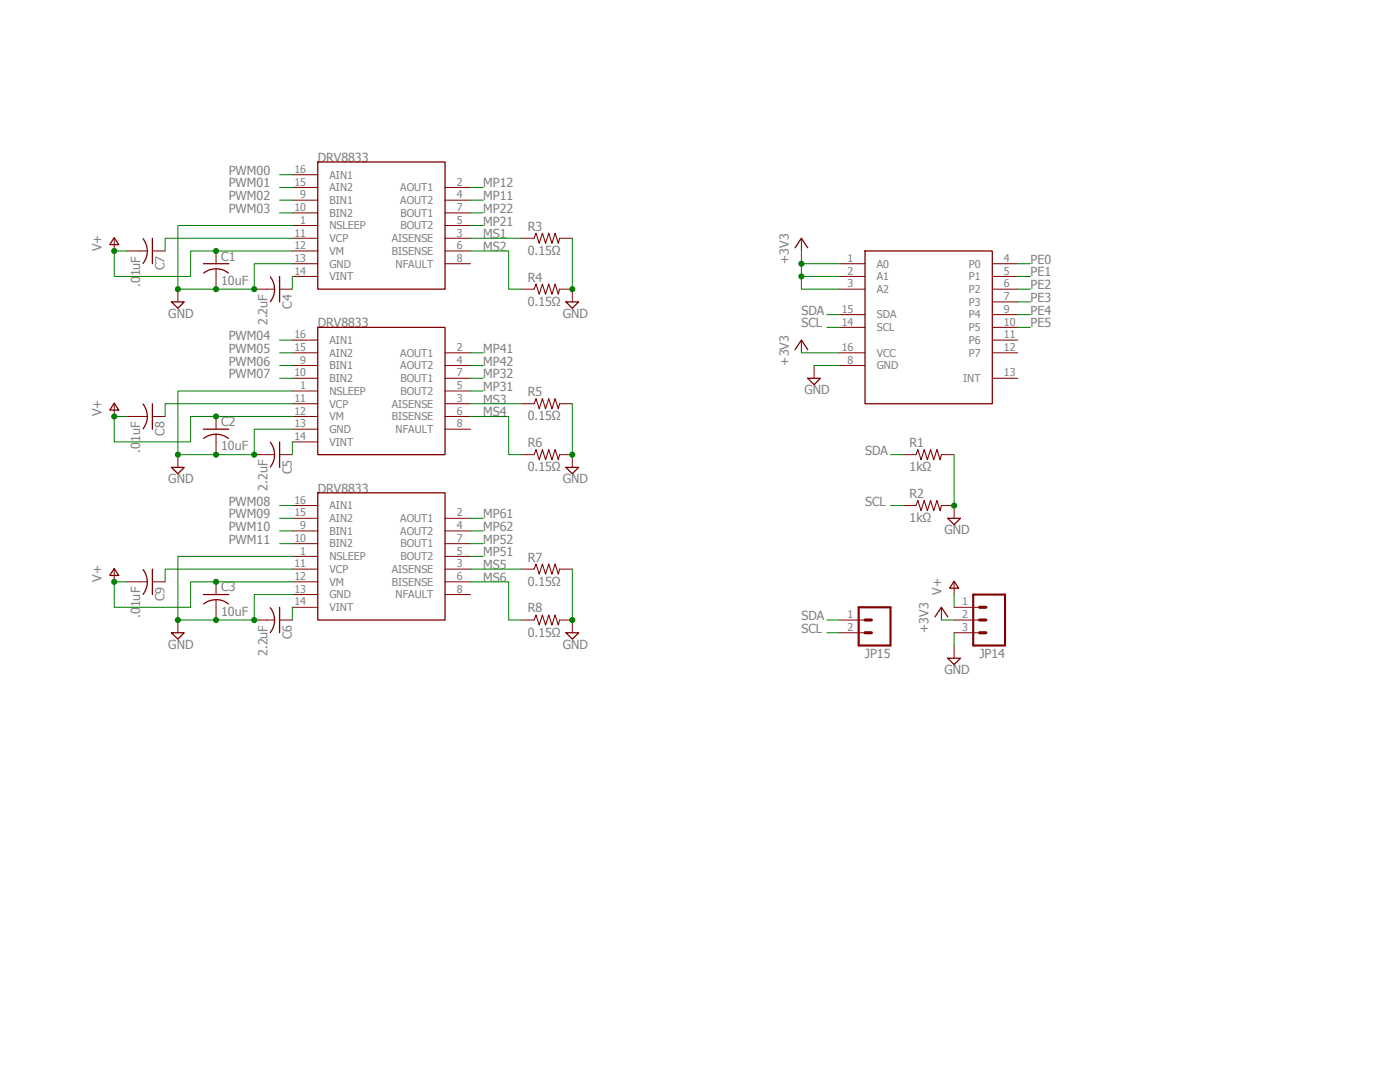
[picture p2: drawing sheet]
<svg xmlns="http://www.w3.org/2000/svg" width="279mm" height="216mm" viewBox="0 0 279 216" stroke-linecap="round" stroke-linejoin="round" font-family="sans-serif">
<g fill="none" stroke="#800000" stroke-width=".2">
<path d="M58.3 37.4h5.1M58.3 39.9h5.1M58.3 34.9h5.1M88.8 37.4h5.1M88.8 39.9h5.1M22.8 47.5v2.6M25.3 50.1h4.1M30.4 50.1h2.6M35.5 57.7v2.5M43.1 50.1v2.5M43.1 53.6v4.1M50.7 57.7h4.1"/>
<path d="M55.8 57.7h2.5M58.3 45h5.1M58.3 47.5h5.1M58.3 50.1h5.1M58.3 42.5h5.1M58.3 52.6h5.1M58.3 55.2h5.1M88.8 45h5.1M88.8 47.5h5.1M88.8 50.1h5.1M88.8 42.5h5.1M88.8 52.6h5.1"/>
<path d="M104.1 47.5h2.5M104.1 57.7h2.5M111.7 47.5h2.5M111.7 57.7h2.5v2.5M159.9 47.5v2.6M167.6 52.6h5M167.6 55.2h5M167.6 57.7h5M198 52.6h5.1M198 55.2h5.1M198 57.7h5.1M58.3 78h5.1"/>
<path d="M58.3 70.4h5.1M58.3 72.9h5.1M58.3 75.5h5.1M58.3 67.9h5.1M88.8 78h5.1M88.8 70.4h5.1M88.8 72.9h5.1M88.8 75.5h5.1M159.9 67.9v2.5M162.5 72.9v2.6M167.6 70.4h5M167.6 72.9h5"/>
<path d="M167.6 62.8h5M167.6 65.3h5M198 70.4h5.1M198 75.5h5.1M198 67.9h5.1M198 62.8h5.1M198 65.3h5.1M198 60.2h5.1M22.8 80.6v2.5M25.3 83.1h4.1M30.4 83.1h2.6M35.5 90.7v2.6"/>
<path d="M43.1 83.1v2.5M43.1 86.7v4M50.7 90.7h4.1M55.8 90.7h2.5M58.3 80.6h5.1M58.3 83.1h5.1M58.3 85.6h5.1M58.3 88.2h5.1M88.8 80.6h5.1M88.8 83.1h5.1M88.8 85.6h5.1M104.1 80.6h2.5"/>
<path d="M104.1 90.7h2.5M111.7 80.6h2.5M111.7 90.7h2.5v2.6M180.3 90.7h2.5M187.9 90.7h2.5M22.8 113.6v2.5M25.3 116.1h4.1M30.4 116.1h2.6M43.1 116.1v2.5M43.1 119.7v4M58.3 111h5.1M58.3 103.4h5.1"/>
<path d="M58.3 113.6h5.1M58.3 105.9h5.1M58.3 116.1h5.1M58.3 108.5h5.1M58.3 118.6h5.1M58.3 100.9h5.1M88.8 111h5.1M88.8 103.4h5.1M88.8 113.6h5.1M88.8 105.9h5.1M88.8 116.1h5.1M88.8 108.5h5.1"/>
<path d="M88.8 118.6h5.1M104.1 113.6h2.5M111.7 113.6h2.5M180.3 100.9h2.5M187.9 100.9h2.5v2.5M190.4 116.1v2.5M35.5 123.7v2.6M50.7 123.7h4.1M55.8 123.7h2.5M58.3 121.2h5.1M104.1 123.7h2.5M111.7 123.7h2.5v2.6"/>
<path d="M167.6 123.7h5M167.6 126.3h5M187.9 121.2v2.5M190.4 121.2h5.1M190.4 123.7h5.1M190.4 126.3h5.1M190.4 128.8v2.5"/>
</g>
<g fill="none" stroke="#800000" stroke-width=".25">
<path d="M63.4 32.3h25.4v25.4h-25.4zM22.8 47.4l.9 1.4h-1.8zM28.6 47.6a4 4 0 0 1 0 5M30.4 47.5v5.1M40.6 52.6h5.1M40.6 54.5a4 4 0 0 1 5 0M54 55.2a4 4 0 0 1 0 5M55.8 55.2v5M158.7 49.4l1.2-1.9 1.3 1.9M172.6 50.1h25.4v30.5h-25.4zM34.2 60.2h2.6l-1.3 1.3zM63.4 65.3h25.4v25.4h-25.4z"/>
<path d="M112.9 60.2h2.6l-1.3 1.3zM158.7 69.8l1.2-1.9 1.3 1.9M161.2 75.5h2.5l-1.2 1.3zM22.8 80.4l.9 1.4h-1.8zM28.6 80.6a4 4 0 0 1 0 5M30.4 80.6v5M34.2 93.3h2.6l-1.3 1.2zM40.6 85.6h5.1M43.1 86.6l1.6 .4 .9 .5M43.1 86.7l-1.5 .3-1 .5M54 88.2a4 4 0 0 1 0 5M55.8 88.2v5.1"/>
<path d="M63.4 98.3h25.4v25.4h-25.4zM112.9 93.3h2.6l-1.3 1.2zM22.8 113.4l.9 1.4h-1.8zM28.6 113.6a4 4 0 0 1 0 5M30.4 113.6v5M40.6 118.6h5.1M189.1 103.4h2.6l-1.3 1.3zM190.4 116l.9 1.4h-1.8zM34.2 126.3h2.6l-1.3 1.2zM40.6 120.5a4 4 0 0 1 5 0M54 121.3a4 4 0 0 1 0 4.9M55.8 121.2v5.1"/>
<path d="M112.9 126.3h2.6l-1.3 1.2zM186.6 123.1l1.3-1.9 1.2 1.9M189.1 131.3h2.6l-1.3 1.3z"/>
</g>
<path d="M106.6 47.5l.4-1 .6 2.1 .6-2.1 .7 2.1 .6-2.1 .7 2.1 .6-2.1 .6 2.1 .3-1.1M106.6 57.7l.4-1 .6 2 .6-2 .7 2 .6-2 .7 2 .6-2 .6 2 .3-1M106.6 80.6l.4-1.1 .6 2.1 .6-2.1 .7 2.1 .6-2.1 .7 2.1 .6-2.1 .6 2.1 .3-1M106.6 90.7l.4-1 .6 2 .6-2 .7 2 .6-2 .7 2 .6-2 .6 2 .3-1M182.8 90.7l.4-1 .6 2 .6-2 .7 2 .6-2 .7 2 .6-2 .6 2 .3-1M106.6 113.6l.4-1.1 .6 2.1 .6-2.1 .7 2.1 .6-2.1 .7 2.1 .6-2.1 .6 2.1 .3-1M182.8 100.9l.4-1 .6 2 .6-2 .7 2 .6-2 .7 2 .6-2 .6 2 .3-1M106.6 123.7l.4-1 .6 2 .6-2 .7 2 .6-2 .7 2 .6-2 .6 2 .3-1" fill="none" stroke="#800000" stroke-width=".21"/>
<path d="M194.2 118.6h6.4v10.2h-6.4zM171.4 121.2h6.3v7.6h-6.3z" fill="none" stroke="#800000" stroke-width=".42"/>
<path d="M172.6 126.3h1.3M172.6 123.7h1.3M195.5 126.3h1.3M195.5 123.7h1.3M195.5 121.2h1.3" fill="none" stroke="#800000" stroke-width=".61"/>
<path d="M58.3 52.6h-7.6v5.1h-7.6" fill="none" stroke="#008000" stroke-width=".2"/>
<circle cx="50.7" cy="57.7" r=".51" fill="#008000"/>
<g fill="none" stroke="#008000" stroke-width=".2">
<path d="M58.3 45h-22.8v12.7h7.6"/>
<circle cx="50.7" cy="57.7" r=".51"/>
</g>
<circle cx="35.5" cy="57.7" r=".51" fill="#008000"/>
<circle cx="35.5" cy="57.7" r=".51" fill="none" stroke="#008000" stroke-width=".2"/>
<circle cx="43.1" cy="57.7" r=".51" fill="#008000"/>
<g fill="none" stroke="#008000" stroke-width=".2">
<path d="M58.3 118.6h-7.6v5.1h-7.6"/>
<circle cx="43.1" cy="57.7" r=".51"/>
</g>
<circle cx="50.7" cy="123.7" r=".51" fill="#008000"/>
<g fill="none" stroke="#008000" stroke-width=".2">
<path d="M58.3 111h-22.8v12.7h7.6"/>
<circle cx="50.7" cy="123.7" r=".51"/>
</g>
<circle cx="35.5" cy="123.7" r=".51" fill="#008000"/>
<circle cx="35.5" cy="123.7" r=".51" fill="none" stroke="#008000" stroke-width=".2"/>
<circle cx="43.1" cy="123.7" r=".51" fill="#008000"/>
<g fill="none" stroke="#008000" stroke-width=".2">
<path d="M58.3 78h-22.8v12.7M58.3 85.6h-7.6v5.1h-7.6"/>
<circle cx="43.1" cy="123.7" r=".51"/>
</g>
<circle cx="50.7" cy="90.7" r=".51" fill="#008000"/>
<g fill="none" stroke="#008000" stroke-width=".2">
<path d="M35.5 90.7h7.6"/>
<circle cx="50.7" cy="90.7" r=".51"/>
</g>
<circle cx="35.5" cy="90.7" r=".51" fill="#008000"/>
<circle cx="35.5" cy="90.7" r=".51" fill="none" stroke="#008000" stroke-width=".2"/>
<circle cx="43.1" cy="90.7" r=".51" fill="#008000"/>
<g fill="none" stroke="#008000" stroke-width=".2">
<path d="M114.2 113.6v10.1"/>
<circle cx="43.1" cy="90.7" r=".51"/>
</g>
<circle cx="114.2" cy="123.7" r=".51" fill="#008000"/>
<g fill="none" stroke="#008000" stroke-width=".2">
<path d="M114.2 80.6v10.1"/>
<circle cx="114.2" cy="123.7" r=".51"/>
</g>
<circle cx="114.2" cy="90.7" r=".51" fill="#008000"/>
<g fill="none" stroke="#008000" stroke-width=".2">
<path d="M114.2 47.5v10.2"/>
<circle cx="114.2" cy="90.7" r=".51"/>
</g>
<circle cx="114.2" cy="57.7" r=".51" fill="#008000"/>
<g fill="none" stroke="#008000" stroke-width=".2">
<path d="M162.5 72.9h5.1M190.4 90.7v10.2M190.4 126.3v2.5"/>
<circle cx="114.2" cy="57.7" r=".51"/>
</g>
<circle cx="190.4" cy="100.9" r=".51" fill="#008000"/>
<g fill="none" stroke="#008000" stroke-width=".2">
<path d="M22.8 50.1v5.1h15.2v-5.1h20.3M58.3 55.2v2.5M93.9 47.5h10.2M93.9 50.1h7.6v7.6h2.6M58.3 88.2v2.5M93.9 80.6h10.2M93.9 83.1h7.6v7.6h2.6M93.9 113.6h10.2M93.9 116.1h7.6v7.6h2.6M58.3 121.2v2.5"/>
<circle cx="190.4" cy="100.9" r=".51"/>
</g>
<circle cx="43.1" cy="50.1" r=".51" fill="#008000"/>
<circle cx="43.1" cy="50.1" r=".51" fill="none" stroke="#008000" stroke-width=".2"/>
<circle cx="22.8" cy="50.1" r=".51" fill="#008000"/>
<g fill="none" stroke="#008000" stroke-width=".2">
<path d="M22.8 50.1h2.5M22.8 83.1v5.1h15.2v-5.1h20.3"/>
<circle cx="22.8" cy="50.1" r=".51"/>
</g>
<circle cx="43.1" cy="83.1" r=".51" fill="#008000"/>
<circle cx="43.1" cy="83.1" r=".51" fill="none" stroke="#008000" stroke-width=".2"/>
<circle cx="22.8" cy="83.1" r=".51" fill="#008000"/>
<g fill="none" stroke="#008000" stroke-width=".2">
<path d="M22.8 83.1h2.5M22.8 116.1v5.1h15.2v-5.1h20.3"/>
<circle cx="22.8" cy="83.1" r=".51"/>
</g>
<circle cx="43.1" cy="116.1" r=".51" fill="#008000"/>
<circle cx="43.1" cy="116.1" r=".51" fill="none" stroke="#008000" stroke-width=".2"/>
<circle cx="22.8" cy="116.1" r=".51" fill="#008000"/>
<g fill="none" stroke="#008000" stroke-width=".2">
<path d="M93.9 37.4h2.5M93.9 39.9h2.5M93.9 42.5h2.5M93.9 45h2.5M159.9 50.1v7.6h7.7M159.9 55.2h7.7M93.9 75.5h2.5M93.9 72.9h2.5M93.9 70.4h2.5M93.9 78h2.5M159.9 70.4h7.7M22.8 116.1h2.5"/>
<path d="M93.9 105.9h2.5M93.9 103.4h2.5M93.9 108.5h2.5M93.9 111h2.5M190.4 118.6v2.6M187.9 123.7h2.5"/>
<circle cx="22.8" cy="116.1" r=".51"/>
</g>
<circle cx="159.9" cy="55.2" r=".51" fill="#008000"/>
<g fill="none" stroke="#008000" stroke-width=".2">
<path d="M159.9 52.6h7.7"/>
<circle cx="159.9" cy="55.2" r=".51"/>
</g>
<circle cx="159.9" cy="52.6" r=".51" fill="#008000"/>
<g fill="none" stroke="#008000" stroke-width=".2">
<path d="M55.8 34.9h2.5M55.8 39.9h2.5M55.8 37.4h2.5M55.8 42.5h2.5M58.3 47.5h-25.3v2.6M203.1 55.2h2.6M203.1 52.6h2.6M203.1 57.7h2.6M55.8 67.9h2.5M55.8 72.9h2.5M55.8 70.4h2.5M55.8 75.5h2.5"/>
<path d="M165 65.3h2.6M165 62.8h2.6M203.1 65.3h2.6M203.1 60.2h2.6M203.1 62.8h2.6M58.3 80.6h-25.3v2.5M177.7 90.7h2.6M55.8 100.9h2.5M55.8 105.9h2.5M55.8 108.5h2.5M55.8 103.4h2.5M58.3 113.6h-25.3v2.5"/>
<path d="M177.7 100.9h2.6M165 126.3h2.6M165 123.7h2.6"/>
<circle cx="159.9" cy="52.6" r=".51"/>
</g>
<g font-size="2.5" fill="#808080">
<text x="45.7" y="34.9">PWM00</text>
<text x="63.4" y="32.3">DRV8833</text>
<text x="45.7" y="37.4">PWM01</text>
<text x="45.7" y="39.9">PWM02</text>
<text x="96.4" y="37.4">MP12</text>
<text x="96.4" y="39.9">MP11</text>
<text x="45.7" y="42.5">PWM03</text>
<text x="96.4" y="47.5">MS1</text>
<text x="96.4" y="42.5">MP22</text>
<text x="96.4" y="45">MP21</text>
<text x="105.3" y="46.1">R3</text>
<text x="20.3" y="50.1" transform="rotate(-90 20.3 50.1)">V+</text>
<text x="32.8" y="54" transform="rotate(-90 32.8 54)">C7</text>
<text x="44.1" y="52">C1</text>
<text x="96.4" y="50.1">MS2</text>
<text x="105.3" y="50.8">0.15Ω</text>
<text x="157.4" y="52.6" transform="rotate(-90 157.4 52.6)">+3V3</text>
<text x="205.7" y="52.6">PE0</text>
<text x="28" y="57.3" transform="rotate(-90 28 57.3)">.01uF</text>
<text x="44.1" y="56.8">10uF</text>
<text x="105.3" y="56.2">R4</text>
<text x="205.7" y="55.2">PE1</text>
<text x="205.7" y="57.7">PE2</text>
<text x="33.6" y="63.4">GND</text>
<text x="53.4" y="64.9" transform="rotate(-90 53.4 64.9)">2.2uF</text>
<text x="58.2" y="61.6" transform="rotate(-90 58.2 61.6)">C4</text>
<text x="63.4" y="65.3">DRV8833</text>
<text x="105.3" y="61">0.15Ω</text>
<text x="112.3" y="63.4">GND</text>
<text x="159.9" y="62.8">SDA</text>
<text x="159.9" y="65.3">SCL</text>
<text x="205.7" y="60.2">PE3</text>
<text x="205.7" y="62.8">PE4</text>
<text x="205.7" y="65.3">PE5</text>
<text x="45.7" y="67.9">PWM04</text>
<text x="45.7" y="70.4">PWM05</text>
<text x="96.4" y="70.4">MP41</text>
<text x="45.7" y="72.9">PWM06</text>
<text x="45.7" y="75.5">PWM07</text>
<text x="96.4" y="75.5">MP32</text>
<text x="96.4" y="72.9">MP42</text>
<text x="157.4" y="72.9" transform="rotate(-90 157.4 72.9)">+3V3</text>
<text x="20.3" y="83.1" transform="rotate(-90 20.3 83.1)">V+</text>
<text x="96.4" y="80.6">MS3</text>
<text x="96.4" y="83.1">MS4</text>
<text x="96.4" y="78">MP31</text>
<text x="105.3" y="83.9">0.15Ω</text>
<text x="105.3" y="79.1">R5</text>
<text x="160.6" y="78.7">GND</text>
<text x="32.8" y="87" transform="rotate(-90 32.8 87)">C8</text>
<text x="44.1" y="89.8">10uF</text>
<text x="44.1" y="85">C2</text>
<text x="105.3" y="89.2">R6</text>
<text x="181.5" y="89.2">R1</text>
<text x="28" y="90.3" transform="rotate(-90 28 90.3)">.01uF</text>
<text x="58.2" y="94.6" transform="rotate(-90 58.2 94.6)">C5</text>
<text x="105.3" y="94">0.15Ω</text>
<text x="172.6" y="90.7">SDA</text>
<text x="181.5" y="94">1kΩ</text>
<text x="33.6" y="96.4">GND</text>
<text x="45.7" y="100.9">PWM08</text>
<text x="53.4" y="97.9" transform="rotate(-90 53.4 97.9)">2.2uF</text>
<text x="63.4" y="98.3">DRV8833</text>
<text x="112.3" y="96.4">GND</text>
<text x="172.6" y="100.9">SCL</text>
<text x="181.5" y="99.4">R2</text>
<text x="45.7" y="106">PWM10</text>
<text x="45.7" y="103.4">PWM09</text>
<text x="96.4" y="106">MP62</text>
<text x="96.4" y="103.4">MP61</text>
<text x="181.5" y="104.2">1kΩ</text>
<text x="188.5" y="106.6">GND</text>
<text x="45.7" y="108.5">PWM11</text>
<text x="96.4" y="113.6">MS5</text>
<text x="96.4" y="108.5">MP52</text>
<text x="96.4" y="111">MP51</text>
<text x="105.3" y="112.1">R7</text>
<text x="20.3" y="116.1" transform="rotate(-90 20.3 116.1)">V+</text>
<text x="32.8" y="120" transform="rotate(-90 32.8 120)">C9</text>
<text x="44.1" y="118">C3</text>
<text x="96.4" y="116.1">MS6</text>
<text x="105.3" y="116.9">0.15Ω</text>
<text x="187.9" y="118.6" transform="rotate(-90 187.9 118.6)">V+</text>
<text x="28" y="123.3" transform="rotate(-90 28 123.3)">.01uF</text>
<text x="44.1" y="122.8">10uF</text>
<text x="105.3" y="122.2">R8</text>
<text x="159.9" y="123.7">SDA</text>
<text x="33.6" y="129.4">GND</text>
<text x="53.4" y="130.9" transform="rotate(-90 53.4 130.9)">2.2uF</text>
<text x="58.2" y="127.6" transform="rotate(-90 58.2 127.6)">C6</text>
<text x="105.3" y="127">0.15Ω</text>
<text x="112.3" y="129.4">GND</text>
<text x="159.9" y="126.3">SCL</text>
<text x="172.6" y="131.3">JP15</text>
<text x="185.3" y="126.3" transform="rotate(-90 185.3 126.3)">+3V3</text>
<text x="195.5" y="131.3">JP14</text>
<text x="188.5" y="134.5">GND</text>
</g>
<g font-size="2.1" fill="#808080">
<text x="58.8" y="34.5">16</text>
<text x="65.8" y="35.6">AIN1</text>
<text x="58.8" y="37">15</text>
<text x="59.9" y="39.6">9</text>
<text x="65.8" y="40.7">BIN1</text>
<text x="65.8" y="38.2">AIN2</text>
<text x="79.9" y="38.2">AOUT1</text>
<text x="79.9" y="40.7">AOUT2</text>
<text x="91.2" y="37">2</text>
<text x="91.2" y="39.6">4</text>
<text x="58.8" y="42.1">10</text>
<text x="58.8" y="47.2">11</text>
<text x="59.9" y="44.7">1</text>
<text x="65.8" y="43.2">BIN2</text>
<text x="65.8" y="45.8">NSLEEP</text>
<text x="79.9" y="45.8">BOUT2</text>
<text x="79.9" y="43.2">BOUT1</text>
<text x="91.2" y="47.2">3</text>
<text x="91.2" y="44.7">5</text>
<text x="91.2" y="42.1">7</text>
<text x="58.8" y="49.7">12</text>
<text x="58.8" y="52.3">13</text>
<text x="65.8" y="48.3">VCP</text>
<text x="65.8" y="50.8">VM</text>
<text x="65.8" y="53.4">GND</text>
<text x="78.2" y="48.3">AISENSE</text>
<text x="78.2" y="50.8">BISENSE</text>
<text x="79" y="53.4">NFAULT</text>
<text x="91.2" y="49.7">6</text>
<text x="91.2" y="52.3">8</text>
<text x="169.1" y="52.3">1</text>
<text x="175" y="53.4">A0</text>
<text x="193.4" y="53.4">P0</text>
<text x="200.4" y="52.3">4</text>
<text x="58.8" y="54.8">14</text>
<text x="65.8" y="55.9">VINT</text>
<text x="169.1" y="54.8">2</text>
<text x="169.1" y="57.3">3</text>
<text x="175" y="55.9">A1</text>
<text x="175" y="58.5">A2</text>
<text x="193.4" y="58.5">P2</text>
<text x="193.4" y="55.9">P1</text>
<text x="200.4" y="59.9">7</text>
<text x="200.4" y="57.3">6</text>
<text x="200.4" y="54.8">5</text>
<text x="168" y="62.4">15</text>
<text x="168" y="65">14</text>
<text x="175" y="63.5">SDA</text>
<text x="193.4" y="63.5">P4</text>
<text x="193.4" y="61">P3</text>
<text x="200.4" y="65">10</text>
<text x="200.4" y="62.4">9</text>
<text x="58.8" y="70">15</text>
<text x="58.8" y="67.5">16</text>
<text x="65.8" y="71.2">AIN2</text>
<text x="65.8" y="68.6">AIN1</text>
<text x="79.9" y="71.2">AOUT1</text>
<text x="91.2" y="70">2</text>
<text x="168" y="70">16</text>
<text x="175" y="66.1">SCL</text>
<text x="175" y="71.2">VCC</text>
<text x="193.4" y="71.2">P7</text>
<text x="193.4" y="68.6">P6</text>
<text x="193.4" y="66.1">P5</text>
<text x="200.4" y="70">12</text>
<text x="200.4" y="67.5">11</text>
<text x="58.8" y="75.1">10</text>
<text x="59.9" y="72.6">9</text>
<text x="59.9" y="77.7">1</text>
<text x="65.8" y="73.7">BIN1</text>
<text x="65.8" y="76.2">BIN2</text>
<text x="79.9" y="73.7">AOUT2</text>
<text x="79.9" y="76.2">BOUT1</text>
<text x="91.2" y="72.6">4</text>
<text x="91.2" y="77.7">5</text>
<text x="91.2" y="75.1">7</text>
<text x="169.1" y="72.6">8</text>
<text x="175" y="73.7">GND</text>
<text x="192.2" y="76.2">INT</text>
<text x="200.4" y="75.1">13</text>
<text x="58.8" y="80.2">11</text>
<text x="58.8" y="82.7">12</text>
<text x="65.8" y="81.3">VCP</text>
<text x="65.8" y="83.9">VM</text>
<text x="65.8" y="78.8">NSLEEP</text>
<text x="78.2" y="81.3">AISENSE</text>
<text x="78.2" y="83.9">BISENSE</text>
<text x="79.9" y="78.8">BOUT2</text>
<text x="91.2" y="80.2">3</text>
<text x="91.2" y="82.7">6</text>
<text x="58.8" y="85.3">13</text>
<text x="58.8" y="87.8">14</text>
<text x="65.8" y="86.4">GND</text>
<text x="65.8" y="88.9">VINT</text>
<text x="79" y="86.4">NFAULT</text>
<text x="91.2" y="85.3">8</text>
<text x="58.8" y="100.5">16</text>
<text x="65.8" y="101.6">AIN1</text>
<text x="58.8" y="103.1">15</text>
<text x="59.9" y="105.6">9</text>
<text x="65.8" y="106.7">BIN1</text>
<text x="65.8" y="104.2">AIN2</text>
<text x="79.9" y="104.2">AOUT1</text>
<text x="79.9" y="106.7">AOUT2</text>
<text x="91.2" y="103.1">2</text>
<text x="91.2" y="105.6">4</text>
<text x="58.8" y="108.1">10</text>
<text x="58.8" y="113.2">11</text>
<text x="59.9" y="110.7">1</text>
<text x="65.8" y="109.2">BIN2</text>
<text x="65.8" y="111.8">NSLEEP</text>
<text x="79.9" y="111.8">BOUT2</text>
<text x="79.9" y="109.2">BOUT1</text>
<text x="91.2" y="113.2">3</text>
<text x="91.2" y="110.7">5</text>
<text x="91.2" y="108.1">7</text>
<text x="58.8" y="115.8">12</text>
<text x="58.8" y="118.3">13</text>
<text x="65.8" y="114.3">VCP</text>
<text x="65.8" y="116.9">VM</text>
<text x="65.8" y="119.4">GND</text>
<text x="78.2" y="114.3">AISENSE</text>
<text x="78.2" y="116.9">BISENSE</text>
<text x="79" y="119.4">NFAULT</text>
<text x="91.2" y="115.8">6</text>
<text x="91.2" y="118.3">8</text>
<text x="58.8" y="120.8">14</text>
<text x="65.8" y="121.9">VINT</text>
<text x="169.1" y="123.4">1</text>
<text x="169.1" y="125.9">2</text>
<text x="192" y="120.8">1</text>
<text x="192" y="123.4">2</text>
<text x="192" y="125.9">3</text>
</g>
</svg>
